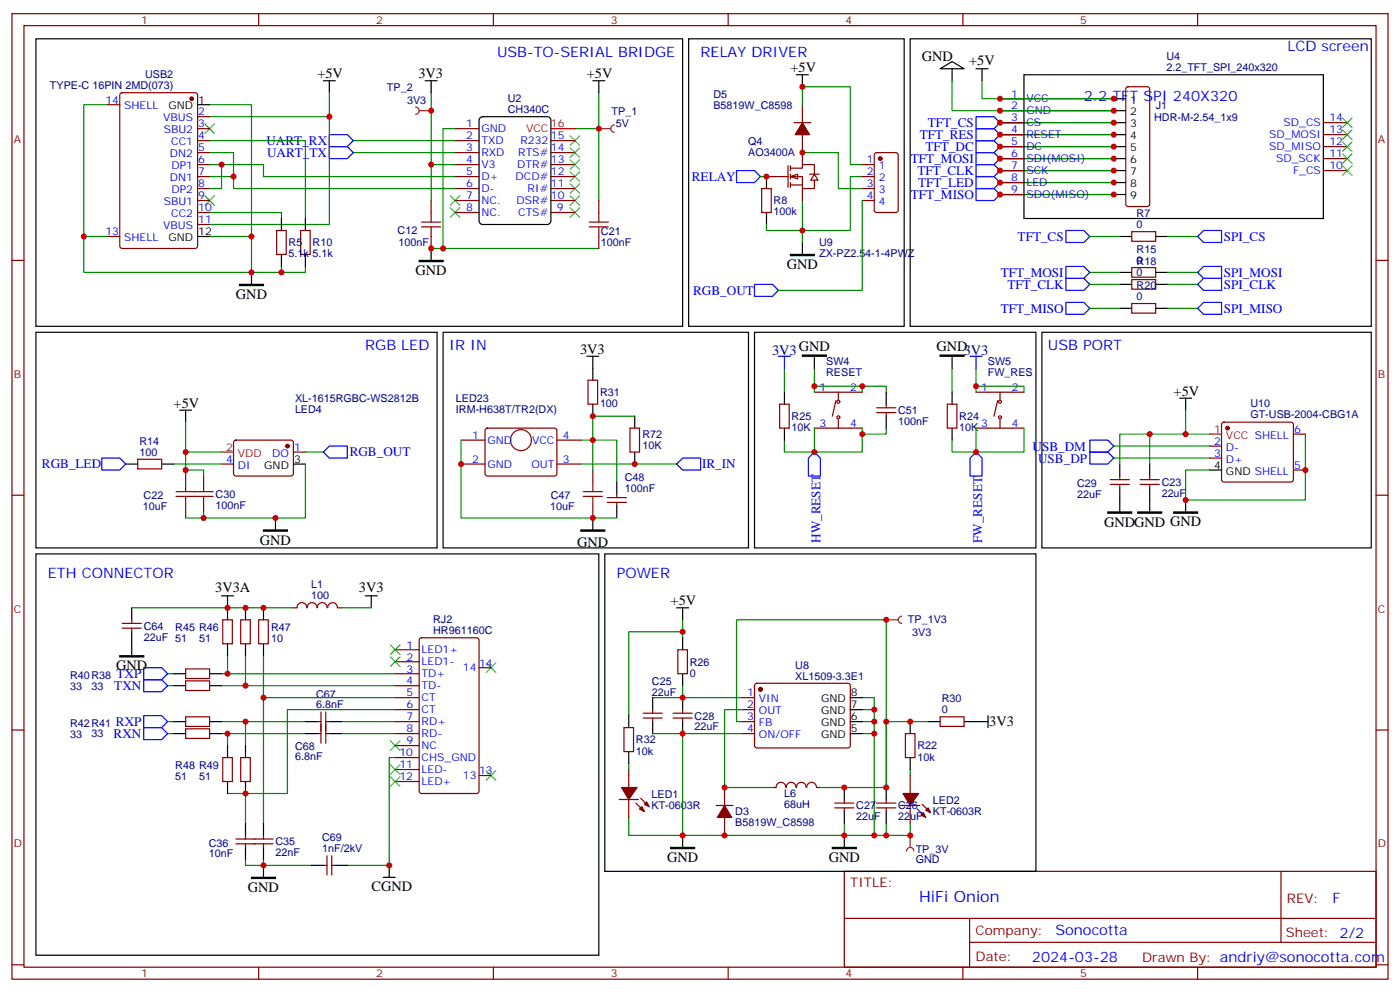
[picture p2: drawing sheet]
<svg xmlns="http://www.w3.org/2000/svg" width="412mm" height="292mm" viewBox="0 0 412 292" stroke-linecap="round" stroke-linejoin="round" font-family="sans-serif">
<g fill="none" stroke="#870000" stroke-width=".35">
<path d="M3.5 4h405.4v284.4h-405.4zM7.1 7.5h398.2v277.3h-398.2zM76.2 4v3.5M145.3 4v3.5M214.5 4v3.5M283.6 4v3.5M352.8 4v3.5M31.7 30.8h3.6M35.5 27.5l.5-.2h21.5l.7 .4v44.8l-.5 .6-21.7 .1-.7-.5v-44.7zM58.2 37.9h3.5M58.2 34.4h3.5M134.1 37.9h7"/>
<path d="M233.9 36.1h4.9M236.4 30.8v5.3M236.4 39.7v5.2M58.2 41.4h3.5M58.2 44.9h3.5M58.2 48.5h3.5M58.2 52h3.5M58.2 55.5h3.5M58.2 59.1h3.5M127 59.1v3.5M134.1 41.4h7M134.1 44.9h7"/>
<path d="M134.1 48.5h7M134.1 52h7M134.1 55.5h7M134.1 59.1h7M162.3 41.4h7M162.3 44.9h7M162.3 48.5h7M162.3 52h7M162.3 55.5h7M162.3 59.1h7M176.4 59.1v3.5M224.4 55.5h2.8v7.1h-2.8z"/>
<path d="M3.5 76.7h3.6M31.7 69.6h3.6M58.2 62.6h3.5M58.2 66.1h3.5M81.5 67.9h2.8v7h-2.8zM88.5 67.9h2.9v7h-2.9zM127 69.6v3.6M134.1 62.6h7M162.3 62.6h7M176.4 69.6v3.6M405.3 76.7h3.6M3.5 145.8h3.6"/>
<path d="M405.3 145.8h3.6M3.5 215h3.6M405.3 215h3.6M248.7 256.6h156.6v28.2h-156.6zM377.3 256.6v20.9M248.7 270.5h156.5M285.6 277.5h119.6M285.6 270.5v14.1M3.5 284.1h3.6M76.2 284.8v3.6M145.3 284.8v3.6M214.5 284.8v3.6"/>
<path d="M283.6 284.8v3.6M352.8 284.8v3.6M405.3 284.1h3.6"/>
</g>
<g fill="none" stroke="#008700" stroke-width=".35">
<path d="M31.7 30.8h-7v38.8h7M61.7 34.4h35.3v31.7h-35.3M61.7 30.8h12.4v38.8M127 27.3v21.2h7.1M134.1 37.9h-3.6v35.3M176.4 27.3v10.6h-7.1M176.4 37.9v21.2M236.4 30.8v-5.3h14.1v23h3.5M61.7 44.9h7.1v10.6h65.3M61.7 41.4h28.3v22.9M61.7 52h7.1M61.7 48.5h3.6"/>
<path d="M104.1 44.9h30M104.1 41.4h30M127 48.5v10.6M134.1 52h-56.5v-3.5h-12.3v7h-3.6M224 52h1.8M236.4 44.9h10.5v10.6h7.1M236.4 59.1v12.3M254 52h-3.5v15.9h-24.7v-1.8M24.7 69.6v10.6h49.4v-10.6h-12.4M61.7 62.6h21.2v1.7M82.9 78.5v1.7M90 78.5v1.7h-15.9"/>
<path d="M127 73.2h49.4"/>
</g>
<g fill="none" stroke="#3c3" stroke-width=".35">
<path d="M60.3 36.5l2.8 2.8M63.1 36.5l-2.8 2.8M60.3 57.6l2.8 2.9M63.1 57.6l-2.8 2.9M132.6 57.6l2.9 2.9M135.5 57.6l-2.9 2.9M167.9 57.6l2.8 2.9M167.9 54.1l2.8 2.8M167.9 50.6l2.8 2.8M167.9 40l2.8 2.8M170.7 57.6l-2.8 2.9M170.7 54.1l-2.8 2.8"/>
<path d="M170.7 50.6l-2.8 2.8M170.7 40l-2.8 2.8M132.6 61.2l2.9 2.8M135.5 61.2l-2.9 2.8M167.9 61.2l2.8 2.8M170.7 61.2l-2.8 2.8"/>
</g>
<path d="M97 39.7h5.3l1.8 1.7-1.8 1.8h-5.3zM97 43.2h5.3l1.8 1.7-1.8 1.8h-5.3zM217 50.2h5.2l1.8 1.8-1.8 1.8h-5.2z" fill="none" stroke="#00f" stroke-width=".35"/>
<path d="M123.5 76.7h7v.3h-7zM232.8 74.9h7.1v.4h-7.1zM70.6 83.7h7v.4h-7z" fill="#000" stroke="#000" stroke-width=".35"/>
<g fill="none" stroke="#000" stroke-width=".35">
<path d="M10.6 11.4h190.5v84.7h-190.5zM202.8 11.4h63.5v84.7h-63.5zM58.2 30.8h3.5M125.2 23.8h3.6M127 23.8v3.5M141.3 34.8l.9-.4h19l.9 .4 .2 .6v29.7l-.5 .8-.6 .2h-19l-.9-.5-.2-.5v-29.7zM234.6 22h3.5M236.4 22v3.5M225.8 52v3.5M58.2 69.6h3.5M82.9 64.3v3.6M82.9 74.9v3.6"/>
<path d="M90 64.3v3.6M90 74.9v3.6M127 73.2v3.5M225.8 62.6v3.5M236.4 71.4v3.5M74.1 80.2v3.5"/>
</g>
<path d="M124.2 66.8h5.6M124.2 65.4h5.6M127 62.6v2.8M127 66.8v2.8M173.6 66.8h5.6M173.6 65.4h5.6M176.4 62.6v2.8M176.4 66.8v2.8" fill="none" stroke="#a10000" stroke-width=".35"/>
<path d="M162.3 37.9h7" fill="none" stroke="#f00" stroke-width=".35"/>
<g fill="#870000" stroke="#870000" stroke-width=".35">
<path d="M236.4 36.1l2.1 3.6h-4.3z"/>
<circle cx="56.4" cy="29.1" r=".53"/>
</g>
<g fill="#fff" stroke="#870000" stroke-width=".35">
<path d="M232.8 52l2.1-.7v1.4z"/>
<path d="M239.9 51.3l1 1.8h-2.1z"/>
</g>
<path d="M225.8 52h6.3M232.1 48.8v6.4M232.8 49.5h3.6v-1h3.5v2.8M232.8 52h3.6v3.5h3.5v-2.4M232.8 54.5h3.6M232.8 48.8v1.4M232.8 51.3v1.4M232.8 53.8v1.4M236.4 44.9v3.6M236.4 55.5v3.6M238.5 51.3h2.8" fill="none" stroke="#870000" stroke-width=".35"/>
<path d="M174.6 23.8h3.6M176.4 23.8v3.5" fill="none" stroke="#000" stroke-width=".35"/>
<path d="M176.4 37.9h3.5M181 36.8a1.06 1.06 0 0 0-1.1 1.1 1.06 1.06 0 0 0 1.1 1" fill="none" stroke="#8c2424" stroke-width=".35"/>
<circle cx="176.4" cy="37.9" r=".18" fill="#8c2424"/>
<path d="M122.4 31.5a1.06 1.06 0 0 1 1.1 1.1 1.06 1.06 0 0 1-1.1 1.1M123.5 32.6h3.5" fill="none" stroke="#8c2424" stroke-width=".35"/>
<circle cx="127" cy="32.6" r=".18" fill="#8c2424"/>
<path d="M229.3 104.9h3.5M231.1 104.9v3.5M285.8 104.9h3.5M287.5 104.9v3.5M30 134.9h5.3l1.7 1.8-1.7 1.7h-5.3zM199.3 136.7l1.8-1.8h5.3v3.5h-5.3zM239.9 133.1l1.8 1.8v5.3h-3.6v-5.3zM287.5 133.1l1.8 1.8v5.3h-3.5v-5.3zM42.3 196.6h5.3l1.8 1.8-1.8 1.8h-5.3zM42.3 210.7h5.3l1.8 1.8-1.8 1.8h-5.3zM42.3 214.3h5.3l1.8 1.7-1.8 1.8h-5.3zM42.3 200.2h5.3l1.8 1.7-1.8 1.8h-5.3z" fill="none" stroke="#00f" stroke-width=".35"/>
<g fill="none" stroke="#008700" stroke-width=".35">
<path d="M97 27.3v7.1M231.1 108.4v7.1M239.9 113.7h14.1v1.8M239.9 108.4v7.1M254 113.7h7.1v1.8M280.5 108.4v7.1M287.5 113.7h14.1v1.8M287.5 108.4v7.1M51.2 136.7h14.1M54.7 124.3v14.1h5.3v1.8M54.7 133.1h10.6M90 136.7v15.8h-35.3"/>
<path d="M135.8 129.6v22.9h45.9M171.1 129.6h10.6v12.4M171.1 136.7h28.2M187 122.6h-12.4v15.8M231.1 129.6v3.5h8.8M239.9 126.1v7h14.1v-7M261.1 126.1v1.7h-7.1M280.5 129.6v3.5h7M287.5 126.1v7h14.1v-7M60 150.8v1.7M67 179h19.4M49.4 198.4h1.8"/>
<path d="M65.3 198.4h51.1M67 193.1v5.3M72.3 193.1v8.8M77.6 193.1v12.4h38.8M201.1 186.1h-15.9v24.6M201.1 184.3v3.5M49.4 216h1.8M49.4 212.5h1.8M49.4 201.9h1.8M65.3 216h24.7M65.3 212.5h24.7M65.3 201.9h51.1"/>
<path d="M67 216v3.6M72.3 212.5v7.1M77.6 205.5v37M100.5 216h15.9M100.5 212.5h15.9M116.4 209h-31.7v24.7h-17.7M201.1 201.9v3.6M217 212.5v-30h44.1v30h12.3M261.1 212.5v19.4M72.3 233.7v8.8M116.4 223.1h-1.7v31.7h-12.4M185.2 224.9v1.7"/>
<path d="M268.1 226.6v1.8M72.3 253.1v1.7h5.3v-1.7M77.6 254.8h14.1M185.2 240.7v5.3h15.9M268.1 242.5v3.5h-7"/>
</g>
<g fill="none" stroke="#870000" stroke-width=".35">
<path d="M173.2 112h2.8v7h-2.8zM229.7 119h2.8v7.1h-2.8zM239.9 115.5h14.1M246.2 118l-1 4.6M246.9 115.5v2.5M261.1 119v1.1M279 119h2.9v7.1h-2.9zM287.5 115.5h14.1M293.9 118l-1.1 4.6M294.6 115.5v2.5M40.6 135.3h7v2.8h-7zM54.7 138.4v3.6"/>
<path d="M65.3 136.7h3.5M69 129.8l.5-.2 16.5 .1 .4 .6v9.5l-.7 .4-16.5-.1-.4-.6v-9.2zM86.4 133.1h3.6M135.8 136.7h7.1M135.8 129.6h7.1M143.1 126.3l.5-.2h20l.4 .7v13l-.7 .4-20-.1-.4-.6v-12.7zM164 136.7h7.1M164 129.6h7.1M174.6 138.4v3.6M185.6 126.1h2.8v7h-2.8zM239.9 126.1h14.1M246.9 123.6v2.5"/>
<path d="M258.2 121.5h5.7M258.2 120.1h5.7M261.1 121.5v1.1M287.5 126.1h14.1M294.6 123.6v2.5M54.7 149v3.5M60 140.2v3.5M60 147.2v3.6M174.6 149v3.5M178.9 146.5h5.6M178.9 148h5.6M181.7 145.5v1"/>
<path d="M181.7 148v1M54.7 197h7v2.8h-7zM65.6 182.5h2.8v7.1h-2.8zM70.9 182.5h2.8v7.1h-2.8zM76.2 182.5h2.8v7.1h-2.8zM116.4 191.3h7.1M116.4 194.9h7.1M116.4 198.4h7.1M123.7 188l.5-.2h16.2l.7 .4v44.8l-.5 .6-16.4 .1-.7-.5v-44.7zM141.1 196.6h3.5M199.7 191.3h2.8v7.1h-2.8zM54.7 214.6h7v2.9h-7z"/>
<path d="M54.7 211.1h7v2.8h-7zM54.7 200.5h7v2.8h-7zM93.5 216h1M93.5 212.5h1M94.5 209.7v9.2M96 209.7v9.2M96 216h1M96 212.5h1M116.4 216h7.1M116.4 212.5h7.1M116.4 201.9h7.1M116.4 205.5h7.1"/>
<path d="M116.4 209h7.1M116.4 219.6h7.1M183.8 214.3h2.8v7h-2.8zM276.9 211.1h7.1v2.8h-7.1zM65.6 223.1h2.8v7.1h-2.8zM70.9 223.1h2.8v7.1h-2.8zM116.4 223.1h7.1M116.4 226.6h7.1M116.4 230.2h7.1M141.1 228.4h3.5M182.4 235.4h5.6M185.2 226.6v5.3"/>
<path d="M185.2 235.4v5.3M187.3 236.5l2.5 2.5M188.7 235.1l2.5 2.5M69.5 248.5h10.9M69.5 247.1h10.9M72.3 246v1.1M72.3 248.5v1.1M77.6 246v1.1M77.6 248.5v1.1M95.2 254.8h1.1M96.3 252v5.7M97.7 252v5.7"/>
<path d="M97.7 254.8h1.1"/>
<circle cx="246.9" cy="118.3" r=".44"/>
<circle cx="294.6" cy="118.3" r=".44"/>
<circle cx="153.5" cy="129.6" r="3.1"/>
<circle cx="246.9" cy="122.9" r=".44"/>
<circle cx="294.6" cy="122.9" r=".44"/>
</g>
<g fill="#870000" stroke="#870000" stroke-width=".35">
<path d="M188.4 238.3l.7-.7 .7 1.4z"/>
<path d="M189.8 236.9l.7-.8 .7 1.5z"/>
<path d="M183.1 231.9h4.6l-2.5 3.5z"/>
<circle cx="84.7" cy="131.4" r=".53"/>
</g>
<path d="M65.3 133.1h3.5" fill="none" stroke="#f00" stroke-width=".35"/>
<g fill="none" stroke="#000" stroke-width=".35">
<path d="M95.2 23.8h3.6M97 23.8v3.5M10.6 97.9h118.2v63.5h-118.2zM130.5 97.9h90v63.5h-90zM222.2 97.9h83v63.5h-83zM172.9 104.9h3.5M174.6 104.9v7.1M174.6 119v3.6M231.1 115.5v3.5M239.9 104.9v3.5M261.1 115.5v3.5M280.5 104.9v3.5"/>
<path d="M280.5 115.5v3.5M37 136.7h3.6M47.6 136.7h3.6M52.9 120.8h3.5M54.7 120.8v3.5M86.4 136.7h3.6M187 122.6v3.5M187 133.1v3.6M231.1 126.1v3.5M261.1 122.6v3.5M280.5 126.1v3.5M81.1 152.5v3.6"/>
<path d="M174.6 152.5v3.6M181.7 142v3.5M181.7 149v3.5M10.6 163.1h165.8v118.2h-165.8zM65.3 175.5h3.5M67 175.5v7M72.3 179v3.5M77.6 179v3.5M51.2 198.4h3.5M61.7 198.4h3.6M67 189.6v3.5M72.3 189.6v3.5"/>
<path d="M77.6 189.6v3.5M201.1 187.8v3.5M201.1 198.4v3.5M51.2 216h3.5M51.2 212.5h3.5M51.2 201.9h3.5M61.7 216h3.6M61.7 212.5h3.6M61.7 201.9h3.6M67 219.6v3.5M72.3 219.6v3.5M90 216h3.5"/>
<path d="M90 212.5h3.5M97 216h3.5M97 212.5h3.5M185.2 210.7v3.6M273.4 212.5h3.5M284 212.5h3.5M67 230.2v3.5M72.3 230.2v3.5M185.2 221.3v3.6M72.3 242.5v3.5M72.3 249.6v3.5M77.6 242.5v3.5"/>
<path d="M77.6 249.6v3.5M77.6 254.8v3.6M91.7 254.8h3.5M98.8 254.8h3.5M112.9 258.4h3.5M114.7 254.8v3.6"/>
</g>
<path d="M51.9 146.2h10.9M51.9 144.8h10.9M54.7 142v2.8M54.7 146.2v2.8M60 143.7v1.1M60 146.2v1M171.8 146.2h5.6M171.8 144.8h5.6M174.6 142v2.8M174.6 146.2v2.8" fill="none" stroke="#a10000" stroke-width=".35"/>
<path d="M236.4 104.6h7v.3h-7zM276.9 104.6h7.1v.3h-7.1zM77.6 156.1h7.1v.3h-7.1zM171.1 156.1h7.1v.3h-7.1zM74.1 258.4h7v.3h-7z" fill="#000" stroke="#000" stroke-width=".35"/>
<path d="M167.9 43.5l2.8 2.9M167.9 47.1l2.8 2.8M170.7 43.5l-2.8 2.9M170.7 47.1l-2.8 2.8M143.2 195.2l2.8 2.8M146 195.2l-2.8 2.8M115 218.2l2.8 2.8M117.8 218.2l-2.8 2.8M143.2 227l2.8 2.8M146 227l-2.8 2.8" fill="none" stroke="#3c3" stroke-width=".35"/>
<path d="M267.1 250.6a1.06 1.06 0 0 1 1-1 1.06 1.06 0 0 1 1.1 1M268.1 246v3.6" fill="none" stroke="#8c2424" stroke-width=".35"/>
<circle cx="268.1" cy="246" r=".18" fill="#8c2424"/>
<g fill="#870000" stroke="#870000" stroke-width=".35">
<path d="M271.3 240l.7-.7 .7 1.4z"/>
<path d="M272.7 238.6l.7-.7 .7 1.4z"/>
<path d="M266 233.7h4.6l-2.5 3.5z"/>
</g>
<path d="M266.7 216h2.8v7.1h-2.8zM265.3 237.2h5.6M268.1 228.4v5.3M268.1 237.2v5.3M270.2 238.3l2.5 2.4M271.6 236.9l2.5 2.4" fill="none" stroke="#870000" stroke-width=".35"/>
<path d="M268.1 212.5v3.5M268.1 223.1v3.5" fill="none" stroke="#000" stroke-width=".35"/>
<path d="M261.1 182.5h3.5M265.6 181.5a1.06 1.06 0 0 0-1 1 1.06 1.06 0 0 0 1 1.1" fill="none" stroke="#8c2424" stroke-width=".35"/>
<circle cx="261.1" cy="182.5" r=".18" fill="#8c2424"/>
<g fill="none" stroke="#008700" stroke-width=".35">
<path d="M280.5 23.8v8.8h47.6h-33.5M289.3 23.8v5.3h38.8h-33.5M294.6 39.7h33.5M294.6 36.1h33.5M254 59.1v26.4h-24.7M294.6 57.3h33.5M294.6 53.8h33.5M294.6 50.2h33.5M294.6 46.7h33.5M294.6 43.2h33.5M321 69.6h8.8M344 69.6h8.8"/>
<path d="M321 90.8h8.8M321 83.7h8.8M321 80.2h8.8M344 90.8h8.8M344 83.7h8.8M344 80.2h8.8M90 133.1h5.2M328.1 134.9h28.2M328.1 131.4h28.2M338.7 127.8h-8.9v8.9M349.2 120.8v7h7.1M349.2 127.8h-10.5v8.9"/>
<path d="M384.5 127.8v19.4h-35.3v-8.8h7.1M38.8 179h28.2M100.5 179h8.9M201.1 182.5v1.8M192.3 216h26.4M192.3 205.5h26.4M201.1 216v30h47.6M217 212.5h1.7M218.7 209h-5.3v22.9h14.1M254 205.5h3.5v40.5M254 216h3.5M254 212.5h3.5"/>
<path d="M254 209h3.5M261.1 212.5v19.4h-19.4M248.7 242.5v3.5M261.1 242.5v3.5h-12.4"/>
</g>
<g fill="#870000" stroke="#870000" stroke-width=".35">
<path d="M213.4 237.2l2.1 3.5h-4.2z"/>
<circle cx="224" cy="203" r=".53"/>
<circle cx="361.6" cy="126.1" r=".53"/>
<circle cx="259.3" cy="46.7" r=".53"/>
</g>
<g fill="none" stroke="#870000" stroke-width=".35">
<path d="M294.6 36.1h7M294.6 39.7h7M294.6 29.1h7M294.6 32.6h7M331.8 25.7l.5-.2h5.7l.5 .2 .2 .5v33.9l-.3 .5-.4 .2h-5.7l-.5-.2-.2-.5v-33.9zM389.8 36.1h7.1M389.8 39.7h7.1M254 48.5h3.5M254 52h3.5M254 55.5h3.5M254 59.1h3.5M257.8 45.2l.4-.3h5.7l.6 .5 .1 16.5-.5 .6-5.9 .1-.6-.5-.1-16.5z"/>
<path d="M294.6 43.2h7M294.6 46.7h7M294.6 50.2h7M294.6 53.8h7M294.6 57.3h7M389.8 43.2h7.1M389.8 46.7h7.1M389.8 50.2h7.1M333.4 68.2h7v2.8h-7zM333.4 78.8h7v2.8h-7zM333.4 82.3h7v2.9h-7zM333.4 89.4h7v2.8h-7z"/>
<path d="M356.3 131.4h3.5M356.3 134.9h3.5M360.1 124.5l.4-.2h19.8l.5 .2 .2 .5v16.3l-.2 .5-.5 .2h-19.8l-.5-.3-.2-.4v-16.3zM381 138.4h3.5M381 127.8h3.5M327 142.7h5.7M327 141.3h5.7M329.8 140.2v1.1M329.8 142.7v1M335.8 142.7h5.7M335.8 141.3h5.7M338.7 140.2v1.1"/>
<path d="M338.7 142.7v1M86.4 179h1.1M87.5 179a1.41 1.41 0 0 1 1.4-1.5 1.41 1.41 0 0 1 1.4 1.5M90.5 179a1.41 1.41 0 0 1 1.4-1.5 1.41 1.41 0 0 1 1.4 1.5M93.5 179a1.41 1.41 0 0 1 1.4-1.5 1.41 1.41 0 0 1 1.4 1.5M96.6 179a1.41 1.41 0 0 1 1.4-1.5 1.41 1.41 0 0 1 1.4 1.5M99.5 179h1M36 185h5.6M36 183.6h5.6M38.8 182.5v1.1M38.8 185v1.1M189.4 211.5h5.7"/>
<path d="M189.4 210h5.7M192.3 209v1M192.3 211.5v1M198.3 211.5h5.6M198.3 210h5.6M201.1 209v1M201.1 211.5v1M218.7 205.5h3.5M218.7 209h3.5M218.7 212.5h3.5M218.7 216h3.5M222.5 201.4l.5-.2 27 .1 .5 .6-.1 17.9-.6 .5-27.1-.1-.5-.6v-17.7z"/>
<path d="M211 237.2h4.9M213.4 231.9v5.3M227.5 231.9h1.1M228.6 231.9a1.41 1.41 0 0 1 1.4-1.5 1.41 1.41 0 0 1 1.5 1.5M231.6 231.9a1.41 1.41 0 0 1 1.4-1.5 1.41 1.41 0 0 1 1.4 1.5M234.6 231.9a1.41 1.41 0 0 1 1.4-1.5 1.41 1.41 0 0 1 1.4 1.5M237.7 231.9a1.41 1.41 0 0 1 1.4-1.5 1.41 1.41 0 0 1 1.4 1.5M240.6 231.9h1.1M245.9 237.9h5.6M245.9 236.5h5.6M248.7 235.4v1.1M248.7 237.9v1.1"/>
<path d="M258.2 237.9h5.7M258.2 236.5h5.7M261.1 235.4v1.1M261.1 237.9v1.1M213.4 240.7v5.3"/>
</g>
<g fill="none" stroke="#000" stroke-width=".35">
<path d="M268.1 11.4h135.8v84.7h-135.8zM276.9 20.2l3.6-2.1 3.5 2.1zM280.5 20.2v3.6M287.5 20.2h3.5M289.3 20.2v3.6M301.6 22h88.2v42.3h-88.2zM328.1 29.1h3.5M328.1 32.6h3.5M328.1 36.1h3.5M328.1 39.7h3.5M328.1 43.2h3.5M328.1 46.7h3.5"/>
<path d="M328.1 50.2h3.5M328.1 53.8h3.5M328.1 57.3h3.5M329.8 69.6h3.6M340.4 69.6h3.6M306.9 97.9h97v63.5h-97zM329.8 80.2h3.6M329.8 83.7h3.6M329.8 90.8h3.6M340.4 80.2h3.6M340.4 83.7h3.6M340.4 90.8h3.6"/>
<path d="M347.5 117.3h3.5M349.2 117.3v3.5M329.8 136.7v3.5M338.7 136.7v3.5M356.3 138.4h3.5M329.8 143.7v7.1M338.7 143.7v7.1M349.2 147.2v3.6M38.8 179v3.5M107.6 175.5h3.5M109.4 175.5v3.5M178.2 163.1h127v93.5h-127z"/>
<path d="M199.3 179h3.5M201.1 179v3.5M38.8 186.1v7M192.3 205.5v3.5M192.3 212.5v3.5M201.1 205.5v3.5M201.1 212.5v3.5M250.5 216h3.5M250.5 212.5h3.5M250.5 209h3.5M250.5 205.5h3.5M287.5 212.5h3.5"/>
<path d="M291 210.7v3.6M248.7 231.9v3.5M248.7 239v3.5M261.1 231.9v3.5M261.1 239v3.5M201.1 246v3.6M248.7 246v3.6"/>
</g>
<path d="M326.3 150.8h7.1v.3h-7.1zM335.1 150.8h7.1v.3h-7.1zM345.7 150.8h7.1v.3h-7.1zM35.3 193.1h7v.4h-7zM197.6 249.6h7v.3h-7zM245.2 249.6h7v.3h-7z" fill="#000" stroke="#000" stroke-width=".35"/>
<g fill="none" stroke="#3c3" stroke-width=".35">
<path d="M395.5 34.7l2.8 2.8M395.5 38.2l2.8 2.9M398.3 34.7l-2.8 2.8M398.3 38.2l-2.8 2.9M395.5 41.8l2.8 2.8M395.5 45.3l2.8 2.8M395.5 48.8l2.8 2.8M398.3 41.8l-2.8 2.8M398.3 45.3l-2.8 2.8M398.3 48.8l-2.8 2.8M115 189.9l2.8 2.9M115 193.5l2.8 2.8"/>
<path d="M117.8 189.9l-2.8 2.9M117.8 193.5l-2.8 2.8M115 225.2l2.8 2.8M115 228.7l2.8 2.9M117.8 225.2l-2.8 2.8M117.8 228.7l-2.8 2.9"/>
</g>
<g fill="none" stroke="#00f" stroke-width=".35">
<path d="M287.5 34.4h5.3l1.8 1.7-1.8 1.8h-5.3zM287.5 37.9h5.3l1.8 1.8-1.8 1.7h-5.3zM287.5 41.4h5.3l1.8 1.8-1.8 1.7h-5.3zM287.5 44.9h5.3l1.8 1.8-1.8 1.8h-5.3zM287.5 48.5h5.3l1.8 1.7-1.8 1.8h-5.3zM287.5 52h5.3l1.8 1.8-1.8 1.7h-5.3zM287.5 55.5h5.3l1.8 1.8-1.8 1.8h-5.3zM314 67.9h5.3l1.7 1.7-1.7 1.8h-5.3zM314 78.5h5.3l1.7 1.7-1.7 1.8h-5.3zM354.5 67.9h5.3v3.5h-5.3l-1.7-1.8zM222.2 83.7h5.3l1.8 1.8-1.8 1.8h-5.3zM314 82h5.3l1.7 1.7-1.7 1.8h-5.3z"/>
<path d="M314 89h5.3l1.7 1.8-1.7 1.8h-5.3zM352.8 80.2l1.7-1.7h5.3v3.5h-5.3zM354.5 82h5.3v3.5h-5.3l-1.7-1.8zM354.5 89h5.3v3.6h-5.3l-1.7-1.8zM95.2 133.1l1.8-1.7h5.3v3.5h-5.3zM321 133.1h5.3l1.8 1.8-1.8 1.8h-5.3zM321 129.6h5.3l1.8 1.8-1.8 1.7h-5.3z"/>
</g>
<path d="M356.3 127.8h3.5" fill="none" stroke="#f00" stroke-width=".35"/>
<g fill="#c00">
<circle cx="130.5" cy="73.2" r=".88"/>
<circle cx="176.4" cy="37.9" r=".88"/>
<circle cx="127" cy="73.2" r=".88"/>
<circle cx="127" cy="48.5" r=".88"/>
<circle cx="68.8" cy="52" r=".88"/>
<circle cx="65.3" cy="48.5" r=".88"/>
<circle cx="74.1" cy="69.6" r=".88"/>
<circle cx="74.1" cy="80.2" r=".88"/>
<circle cx="24.7" cy="69.6" r=".88"/>
<circle cx="236.4" cy="67.9" r=".88"/>
<circle cx="236.4" cy="25.5" r=".88"/>
<circle cx="236.4" cy="44.9" r=".88"/>
<circle cx="225.8" cy="52" r=".88"/>
<circle cx="82.9" cy="80.2" r=".88"/>
<circle cx="127" cy="32.6" r=".88"/>
<circle cx="135.8" cy="136.7" r=".88"/>
<circle cx="174.6" cy="129.6" r=".88"/>
<circle cx="187" cy="136.7" r=".88"/>
<circle cx="174.6" cy="122.6" r=".88"/>
<circle cx="97" cy="34.4" r=".88"/>
<circle cx="174.6" cy="152.5" r=".88"/>
<circle cx="54.7" cy="133.1" r=".88"/>
<circle cx="54.7" cy="138.4" r=".88"/>
<circle cx="114.7" cy="254.8" r=".88"/>
<circle cx="77.6" cy="254.8" r=".88"/>
<circle cx="72.3" cy="233.7" r=".88"/>
<circle cx="72.3" cy="212.5" r=".88"/>
<circle cx="67" cy="216" r=".88"/>
<circle cx="77.6" cy="205.5" r=".88"/>
<circle cx="72.3" cy="179" r=".88"/>
<circle cx="67" cy="179" r=".88"/>
<circle cx="72.3" cy="201.9" r=".88"/>
<circle cx="67" cy="198.4" r=".88"/>
<circle cx="254" cy="127.8" r=".88"/>
<circle cx="254" cy="113.7" r=".88"/>
<circle cx="239.9" cy="113.7" r=".88"/>
<circle cx="287.5" cy="113.7" r=".88"/>
<circle cx="239.9" cy="133.1" r=".88"/>
<circle cx="287.5" cy="133.1" r=".88"/>
<circle cx="201.1" cy="186.1" r=".88"/>
<circle cx="261.1" cy="212.5" r=".88"/>
<circle cx="268.1" cy="212.5" r=".88"/>
<circle cx="261.1" cy="182.5" r=".88"/>
<circle cx="268.1" cy="246" r=".88"/>
<circle cx="261.1" cy="246" r=".88"/>
<circle cx="201.1" cy="216" r=".88"/>
<circle cx="201.1" cy="205.5" r=".88"/>
<circle cx="257.5" cy="216" r=".88"/>
<circle cx="257.5" cy="212.5" r=".88"/>
<circle cx="257.5" cy="209" r=".88"/>
<circle cx="257.5" cy="246" r=".88"/>
<circle cx="201.1" cy="246" r=".88"/>
<circle cx="213.4" cy="246" r=".88"/>
<circle cx="248.7" cy="246" r=".88"/>
<circle cx="213.4" cy="231.9" r=".88"/>
<circle cx="261.1" cy="231.9" r=".88"/>
<circle cx="248.7" cy="231.9" r=".88"/>
<circle cx="328.1" cy="57.3" r=".88"/>
<circle cx="328.1" cy="53.8" r=".88"/>
<circle cx="328.1" cy="50.2" r=".88"/>
<circle cx="328.1" cy="46.7" r=".88"/>
<circle cx="328.1" cy="43.2" r=".88"/>
<circle cx="328.1" cy="39.7" r=".88"/>
<circle cx="328.1" cy="36.1" r=".88"/>
<circle cx="328.1" cy="32.6" r=".88"/>
<circle cx="328.1" cy="29.1" r=".88"/>
<circle cx="294.6" cy="57.3" r=".88"/>
<circle cx="294.6" cy="53.8" r=".88"/>
<circle cx="294.6" cy="50.2" r=".88"/>
<circle cx="294.6" cy="46.7" r=".88"/>
<circle cx="294.6" cy="43.2" r=".88"/>
<circle cx="294.6" cy="39.7" r=".88"/>
<circle cx="294.6" cy="36.1" r=".88"/>
<circle cx="294.6" cy="32.6" r=".88"/>
<circle cx="294.6" cy="29.1" r=".88"/>
<circle cx="77.6" cy="179" r=".88"/>
<circle cx="384.5" cy="138.4" r=".88"/>
<circle cx="349.3" cy="147.2" r=".88"/>
<circle cx="349.3" cy="127.8" r=".88"/>
<circle cx="338.7" cy="127.8" r=".88"/>
<circle cx="60" cy="152.5" r=".88"/>
<circle cx="81.1" cy="152.5" r=".88"/>
</g>
<text font-size="4.6" fill="#00f" x="270.8" y="265.6">HiFi Onion</text>
<g font-size="4.2" fill="#00f">
<text x="146.4" y="16.7">USB-TO-SERIAL BRIDGE</text>
<text x="206.4" y="16.7">RELAY DRIVER</text>
<text x="379.2" y="15">LCD screen</text>
<text x="319.3" y="29.8">2.2 TFT SPI 240X320</text>
<text x="107.6" y="103.2">RGB LED</text>
<text x="132.3" y="103.2">IR IN</text>
<text x="308.7" y="103.2">USB PORT</text>
<text x="14.1" y="170.2">ETH CONNECTOR</text>
<text x="181.7" y="170.2">POWER</text>
<text x="392.5" y="265.9">F</text>
<text x="310.9" y="275.4">Sonocotta</text>
<text x="304" y="283.2">2024-03-28</text>
</g>
<g font-size="4.2">
<text x="93.5" y="23.1">+5V</text>
<text x="123.2" y="23.1">3V3</text>
<text x="172.9" y="23.1">+5V</text>
<text x="232.8" y="21.3">+5V</text>
<text x="271.5" y="18.1">GND</text>
<text x="285.5" y="19.1">+5V</text>
<text x="122.4" y="81">GND</text>
<text x="231.8" y="79.3">GND</text>
<text x="69.5" y="88.1">GND</text>
<text x="170.9" y="104.2">3V3</text>
<text x="235.3" y="103.5">GND</text>
<text x="275.9" y="103.5">GND</text>
<text x="345.7" y="116.6">+5V</text>
<text x="51.2" y="120.1">+5V</text>
<text x="325.3" y="155.1">GNDGND GND</text>
<text x="76.6" y="160.4">GND</text>
<text x="170" y="161">GND</text>
<text x="63.4" y="174.3">3V3A</text>
<text x="105.7" y="174.3">3V3</text>
<text x="197.6" y="178.3">+5V</text>
<text x="34.2" y="197.4">GND</text>
<text x="291.4" y="213.9">3V3</text>
<text x="196.5" y="253.8">GND</text>
<text x="244.1" y="253.8">GND</text>
<text x="73" y="262.7">GND</text>
<text x="109.5" y="262.4">CGND</text>
</g>
<g font-size="4.2" fill="#000080">
<text x="227.4" y="104.6">3V3</text>
<text x="283.9" y="104.6">3V3</text>
</g>
<g font-size="3.9" fill="#00f">
<text x="270.9" y="40.9">TFT_RES</text>
<text x="273.3" y="37.4">TFT_CS</text>
<text x="78.5" y="42.7">UART_RX</text>
<text x="78.7" y="46.2">UART_TX</text>
<text x="268.3" y="48">TFT_MOSI</text>
<text x="272.6" y="44.4">TFT_DC</text>
<text x="203.8" y="53.2">RELAY</text>
<text x="270.3" y="51.5">TFT_CLK</text>
<text x="268.3" y="58.6">TFT_MISO</text>
<text x="270.5" y="55">TFT_LED</text>
<text x="299.8" y="70.9">TFT_CS</text>
<text x="360.5" y="70.9">SPI_CS</text>
<text x="294.8" y="81.5">TFT_MOSI</text>
<text x="360.5" y="81.5">SPI_MOSI</text>
<text x="204.2" y="86.8">RGB_OUT</text>
<text x="296.7" y="85">TFT_CLK</text>
<text x="360.5" y="85">SPI_CLK</text>
<text x="294.8" y="92.1">TFT_MISO</text>
<text x="360.5" y="92.1">SPI_MISO</text>
<text x="12.4" y="137.9">RGB_LED</text>
<text x="103" y="134.4">RGB_OUT</text>
<text x="206.8" y="137.9">IR_IN</text>
<text x="304.2" y="133">USB_DM</text>
<text x="305.8" y="136.5">USB_DP</text>
<text x="241.7" y="159.9" transform="rotate(-90 241.7 159.9)">HW_RESET</text>
<text x="289.3" y="159.9" transform="rotate(-90 289.3 159.9)">FW_RESET</text>
<text x="33.7" y="203.2">TXN</text>
<text x="34.3" y="199.7">TXP</text>
<text x="34.1" y="213.8">RXP</text>
<text x="33.5" y="217.3">RXN</text>
</g>
<g font-size="3.9" fill="#800">
<text x="250.5" y="261.2">TITLE:</text>
<text x="379.1" y="265.9">REV:</text>
<text x="287.4" y="275.4">Company:</text>
<text x="378.7" y="276">Sheet: 2/2</text>
<text x="287.4" y="283.1">Date:</text>
<text x="336.4" y="283.2">Drawn By: andriy@sonocotta.com</text>
</g>
<g font-size="3.2" fill="#800">
<text x="41.6" y="7">1</text>
<text x="110.8" y="7">2</text>
<text x="179.9" y="7">3</text>
<text x="249.1" y="7">4</text>
<text x="318.2" y="7">5</text>
<text x="4.1" y="42.1">A</text>
<text x="405.9" y="42.1">A</text>
<text x="4.1" y="111.3">B</text>
<text x="405.9" y="111.3">B</text>
<text x="4.1" y="180.4">C</text>
<text x="405.9" y="180.4">C</text>
<text x="4.1" y="249.6">D</text>
<text x="405.9" y="249.6">D</text>
<text x="41.6" y="287.8">1</text>
<text x="110.8" y="287.8">2</text>
<text x="179.9" y="287.8">3</text>
<text x="249.1" y="287.8">4</text>
<text x="318.2" y="287.8">5</text>
</g>
<g font-size="3.2" fill="#000080">
<text x="343.6" y="17.7">U4</text>
<text x="42.7" y="22.9">USB2</text>
<text x="343.6" y="21">2.2_TFT_SPI_240x320</text>
<text x="14.7" y="26.1">TYPE-C 16PIN 2MD(073)</text>
<text x="114" y="26.7">TP_2</text>
<text x="210.2" y="28.7">D5</text>
<text x="119.9" y="30.5">3V3</text>
<text x="149.6" y="33.3">CH340C</text>
<text x="149.6" y="30">U2</text>
<text x="180.2" y="33.7">TP_1</text>
<text x="210.2" y="32">B5819W_C8598</text>
<text x="340" y="35.5">HDR-M-2.54_1x9</text>
<text x="340.5" y="32">J1</text>
<text x="181.4" y="37.3">5V</text>
<text x="220.4" y="46.1">AO3400A</text>
<text x="220.4" y="42.8">Q4</text>
<text x="227.9" y="63.4">100k</text>
<text x="227.9" y="60.2">R8</text>
<text x="334.8" y="63.9">R7</text>
<text x="117.1" y="69">C12</text>
<text x="177" y="69.3">C21</text>
<text x="334.8" y="67.2">0</text>
<text x="85" y="75.8">5.1k 5.1k</text>
<text x="85" y="72.5">R5</text>
<text x="92.1" y="72.5">R10</text>
<text x="117.4" y="72.5">100nF</text>
<text x="177" y="72.6">100nF</text>
<text x="241.3" y="75.8">ZX-PZ2.54-1-4PWZ</text>
<text x="241.3" y="72.6">U9</text>
<text x="334.8" y="77.8">0</text>
<text x="334.8" y="74.5">R15</text>
<text x="334.8" y="78">R18</text>
<text x="334.8" y="81.3">0</text>
<text x="334.8" y="88.3">0</text>
<text x="334.8" y="85">R20</text>
<text x="243.4" y="107.5">SW4</text>
<text x="291" y="107.5">SW5</text>
<text x="243.4" y="110.9">RESET</text>
<text x="291" y="110.9">FW_RES</text>
<text x="86.9" y="118.4">XL-1615RGBC-WS2812B</text>
<text x="134.3" y="118.4">LED23</text>
<text x="176.7" y="119.7">100</text>
<text x="176.7" y="116.6">R31</text>
<text x="368.3" y="119.9">U10</text>
<text x="86.9" y="121.6">LED4</text>
<text x="134.3" y="121.7">IRM-H638T/TR2(DX)</text>
<text x="233.2" y="123.7">R25</text>
<text x="264.6" y="125.2">100nF</text>
<text x="264.6" y="122">C51</text>
<text x="282.6" y="123.7">R24</text>
<text x="368.3" y="123.1">GT-USB-2004-CBG1A</text>
<text x="41.1" y="131">R14</text>
<text x="189.2" y="129">R72</text>
<text x="233.2" y="126.9">10K</text>
<text x="282.6" y="126.9">10K</text>
<text x="41.1" y="134.2">100</text>
<text x="189.2" y="132.2">10K</text>
<text x="184.1" y="141.6">C48</text>
<text x="317.3" y="143.5">C29</text>
<text x="342.2" y="143.1">C23</text>
<text x="42.3" y="146.9">C22</text>
<text x="63.5" y="149.8">100nF</text>
<text x="63.5" y="146.6">C30</text>
<text x="162.3" y="146.9">C47</text>
<text x="184.1" y="144.9">100nF</text>
<text x="317.3" y="146.7">22uF</text>
<text x="342.2" y="146.3">22uF</text>
<text x="42.1" y="150.2">10uF</text>
<text x="162.1" y="150.2">10uF</text>
<text x="91.7" y="173.2">L1</text>
<text x="91.7" y="176.4">100</text>
<text x="42.3" y="185.4">C64</text>
<text x="51.6" y="185.8">R45 R46</text>
<text x="79.8" y="185.8">R47</text>
<text x="127.6" y="183.4">RJ2</text>
<text x="267.4" y="183.6">TP_1V3</text>
<text x="42.3" y="188.6">22uF 51</text>
<text x="58.7" y="189">51</text>
<text x="79.8" y="189">10</text>
<text x="127.6" y="186.7">HR961160C</text>
<text x="268.7" y="187.2">3V3</text>
<text x="203.2" y="196">R26</text>
<text x="234.3" y="196.9">U8</text>
<text x="20.7" y="203.1">33</text>
<text x="20.7" y="200">R40R38</text>
<text x="26.9" y="203.1">33</text>
<text x="192" y="201.7">C25</text>
<text x="203.2" y="199.2">0</text>
<text x="234.3" y="200.2">XL1509-3.3E1</text>
<text x="93.1" y="208.6">6.8nF</text>
<text x="93.1" y="205.5">C67</text>
<text x="192" y="204.8">22uF</text>
<text x="277.4" y="206.8">R30</text>
<text x="20.7" y="214.1">R42R41</text>
<text x="204.6" y="215.1">22uF</text>
<text x="204.6" y="211.9">C28</text>
<text x="277.4" y="210">0</text>
<text x="20.7" y="217.3">33</text>
<text x="26.9" y="217.2">33</text>
<text x="86.9" y="220.7">C68</text>
<text x="187.3" y="218.9">R32</text>
<text x="270.2" y="220.7">R22</text>
<text x="51.6" y="226.4">R48 R49</text>
<text x="86.9" y="223.9">6.8nF</text>
<text x="187.3" y="222.2">10k</text>
<text x="270.2" y="224">10k</text>
<text x="51.6" y="229.6">51</text>
<text x="58.7" y="229.6">51</text>
<text x="191.9" y="238.1">KT-0603R</text>
<text x="191.9" y="234.9">LED1</text>
<text x="231" y="238.1">68uH</text>
<text x="231" y="234.8">L6</text>
<text x="252.2" y="238.3">C27</text>
<text x="264.6" y="238.3">C26</text>
<text x="274.8" y="239.9">KT-0603R</text>
<text x="274.8" y="236.6">LED2</text>
<text x="216.6" y="243.3">B5819W_C8598</text>
<text x="216.6" y="240.1">D3</text>
<text x="252.2" y="241.5">22uF</text>
<text x="264.6" y="241.5">22uF</text>
<text x="61.5" y="249.4">C36</text>
<text x="81.1" y="248.9">C35</text>
<text x="94.9" y="251">1nF/2kV</text>
<text x="94.9" y="247.8">C69</text>
<text x="269.7" y="251.1">TP_3V</text>
<text x="61.5" y="252.5">10nF</text>
<text x="81.1" y="252.1">22nF</text>
<text x="269.7" y="254.2">GND</text>
</g>
<g font-size="3.2" fill="#00f">
<text x="297.8" y="28.7">1</text>
<text x="31.1" y="30.5">14</text>
<text x="36.6" y="32.2">SHELL</text>
<text x="48.1" y="35.8">VBUS</text>
<text x="58.4" y="34">2</text>
<text x="297.8" y="32.2">2</text>
<text x="297.8" y="35.8">3</text>
<text x="302.3" y="30.1">VCC</text>
<text x="302.3" y="33.7">GND</text>
<text x="391.6" y="35.8">14</text>
<text x="48.2" y="39.3">SBU2</text>
<text x="58.4" y="37.5">3</text>
<text x="58.4" y="41.1">4</text>
<text x="137.3" y="41.1">2</text>
<text x="137.3" y="37.5">1</text>
<text x="141.8" y="38.9">GND</text>
<text x="162.3" y="41.1">15</text>
<text x="297.8" y="39.3">4</text>
<text x="302.3" y="37.2">CS</text>
<text x="302.3" y="40.7">RESET</text>
<text x="373.8" y="40.7">SD_MOSI</text>
<text x="378.1" y="37.2">SD_CS</text>
<text x="391.6" y="39.3">13</text>
<text x="50.1" y="46.4">DN2</text>
<text x="50.5" y="42.8">CC1</text>
<text x="58.4" y="44.6">5</text>
<text x="137.3" y="44.6">3</text>
<text x="141.8" y="46">RXD</text>
<text x="141.8" y="42.5">TXD</text>
<text x="152.6" y="46">RTS#</text>
<text x="153.3" y="42.5">R232</text>
<text x="162.3" y="44.6">14</text>
<text x="297.8" y="42.8">5</text>
<text x="297.8" y="46.4">6</text>
<text x="302.3" y="44.2">DC</text>
<text x="302.3" y="47.8">SDI(MOSI)</text>
<text x="373.8" y="44.2">SD_MISO</text>
<text x="375.9" y="47.8">SD_SCK</text>
<text x="391.6" y="42.8">12</text>
<text x="391.6" y="46.4">11</text>
<text x="50.1" y="53.4">DN1</text>
<text x="50.5" y="49.9">DP1</text>
<text x="58.4" y="48.1">6</text>
<text x="58.4" y="51.6">7</text>
<text x="137.3" y="51.6">5</text>
<text x="137.3" y="48.1">4</text>
<text x="141.8" y="53.1">D+</text>
<text x="141.8" y="49.5">V3</text>
<text x="151.9" y="53.1">DCD#</text>
<text x="152.4" y="49.5">DTR#</text>
<text x="162.3" y="48.1">13</text>
<text x="162.3" y="51.6">12</text>
<text x="255.3" y="48.1">1</text>
<text x="255.3" y="51.6">2</text>
<text x="258.8" y="49.9">1</text>
<text x="258.8" y="53.4">2</text>
<text x="297.8" y="49.9">7</text>
<text x="297.8" y="53.4">8</text>
<text x="302.3" y="51.3">SCK</text>
<text x="380.9" y="51.3">F_CS</text>
<text x="391.6" y="49.9">10</text>
<text x="50.5" y="56.9">DP2</text>
<text x="58.4" y="55.2">8</text>
<text x="58.4" y="58.7">9</text>
<text x="137.3" y="58.7">7</text>
<text x="137.3" y="55.2">6</text>
<text x="141.8" y="56.6">D-</text>
<text x="155.4" y="56.6">RI#</text>
<text x="162.3" y="55.2">11</text>
<text x="162.3" y="58.7">10</text>
<text x="255.3" y="55.2">3</text>
<text x="255.3" y="58.7">4</text>
<text x="258.8" y="56.9">3</text>
<text x="297.8" y="56.9">9</text>
<text x="302.3" y="54.8">LED</text>
<text x="302.3" y="58.3">SDO(MISO)</text>
<text x="48.2" y="60.5">SBU1</text>
<text x="50.5" y="64">CC2</text>
<text x="58.4" y="62.2">10</text>
<text x="58.4" y="65.8">11</text>
<text x="137.3" y="62.2">8</text>
<text x="141.8" y="63.6">NC.</text>
<text x="141.8" y="60.1">NC.</text>
<text x="152.2" y="60.1">DSR#</text>
<text x="152.6" y="63.6">CTS#</text>
<text x="164" y="62.2">9</text>
<text x="258.8" y="60.5">4</text>
<text x="31.1" y="69.3">13</text>
<text x="36.6" y="71">SHELL</text>
<text x="48.1" y="67.5">VBUS</text>
<text x="241.4" y="115.1">1</text>
<text x="250.5" y="115.1">2</text>
<text x="289" y="115.1">1</text>
<text x="298.1" y="115.1">2</text>
<text x="241.4" y="125.7">3</text>
<text x="250.5" y="125.7">4</text>
<text x="289" y="125.7">3</text>
<text x="298.1" y="125.7">4</text>
<text x="139.1" y="129.3">1</text>
<text x="143.6" y="130.7">GND</text>
<text x="156.7" y="130.7">VCC</text>
<text x="165.8" y="129.3">4</text>
<text x="357.6" y="131">2</text>
<text x="381.2" y="127.5">6</text>
<text x="66.6" y="136.3">4</text>
<text x="80.2" y="134.5">DO</text>
<text x="86.6" y="132.8">1</text>
<text x="139.1" y="136.3">2</text>
<text x="143.6" y="137.7">GND</text>
<text x="156.6" y="137.7">OUT</text>
<text x="165.8" y="136.3">3</text>
<text x="357.6" y="134.5">3</text>
<text x="361.1" y="132.8">D-</text>
<text x="361.1" y="136.3">D+</text>
<text x="70.1" y="138.1">DI</text>
<text x="381.2" y="138.1">5</text>
<text x="119.7" y="191">1</text>
<text x="119.7" y="194.5">2</text>
<text x="124.2" y="192.4">LED1+</text>
<text x="124.2" y="195.9">LED1-</text>
<text x="136.4" y="197.7">14</text>
<text x="141.1" y="196.3">14</text>
<text x="119.7" y="198">3</text>
<text x="119.7" y="201.6">4</text>
<text x="124.2" y="199.5">TD+</text>
<text x="124.2" y="203">TD-</text>
<text x="119.7" y="205.1">5</text>
<text x="119.7" y="208.6">6</text>
<text x="124.2" y="206.5">CT</text>
<text x="220.1" y="205.1">1</text>
<text x="220.1" y="208.6">2</text>
<text x="223.6" y="206.9">VIN</text>
<text x="119.7" y="212.2">7</text>
<text x="119.7" y="215.7">8</text>
<text x="124.2" y="210">CT</text>
<text x="124.2" y="213.6">RD+</text>
<text x="220.1" y="212.2">3</text>
<text x="220.1" y="215.7">4</text>
<text x="223.6" y="210.4">OUT</text>
<text x="223.6" y="213.9">FB</text>
<text x="119.7" y="219.2">9</text>
<text x="124.2" y="217.1">RD-</text>
<text x="124.2" y="220.6">NC</text>
<text x="223.6" y="217.5">ON/OFF</text>
<text x="117.7" y="222.7">10</text>
<text x="117.7" y="226.3">11</text>
<text x="124.2" y="224.2">CHS_GND</text>
<text x="124.2" y="227.7">LED-</text>
<text x="117.7" y="229.8">12</text>
<text x="124.2" y="231.2">LED+</text>
<text x="136.4" y="229.4">13</text>
<text x="141.1" y="228">13</text>
</g>
<g font-size="3.2">
<text x="49.6" y="32.2">GND</text>
<text x="58.4" y="30.5">1</text>
<text x="332.9" y="30.5">1</text>
<text x="332.9" y="34">2</text>
<text x="332.9" y="37.5">3</text>
<text x="332.9" y="41.1">4</text>
<text x="332.9" y="44.6">5</text>
<text x="332.9" y="48.1">6</text>
<text x="332.9" y="51.6">7</text>
<text x="332.9" y="55.2">8</text>
<text x="332.9" y="58.7">9</text>
<text x="49.6" y="71">GND</text>
<text x="58.4" y="69.3">12</text>
<text x="86.6" y="136.3">3</text>
<text x="77.8" y="138.1">GND</text>
<text x="357.6" y="138.1">4</text>
<text x="361.1" y="139.8">GND SHELL</text>
<text x="241.9" y="206.9">GND</text>
<text x="250.6" y="208.6">7</text>
<text x="250.6" y="205.1">8</text>
<text x="241.9" y="213.9">GND</text>
<text x="241.9" y="210.4">GND</text>
<text x="250.6" y="215.7">5</text>
<text x="250.6" y="212.2">6</text>
<text x="241.9" y="217.5">GND</text>
</g>
<g font-size="3.2" fill="#f00">
<text x="155" y="38.9">VCC</text>
<text x="162.3" y="37.5">16</text>
<text x="357.6" y="127.5">1</text>
<text x="361.1" y="129.3">VCC SHELL</text>
<text x="66.6" y="132.8">2</text>
<text x="70.1" y="134.5">VDD</text>
</g>
</svg>
